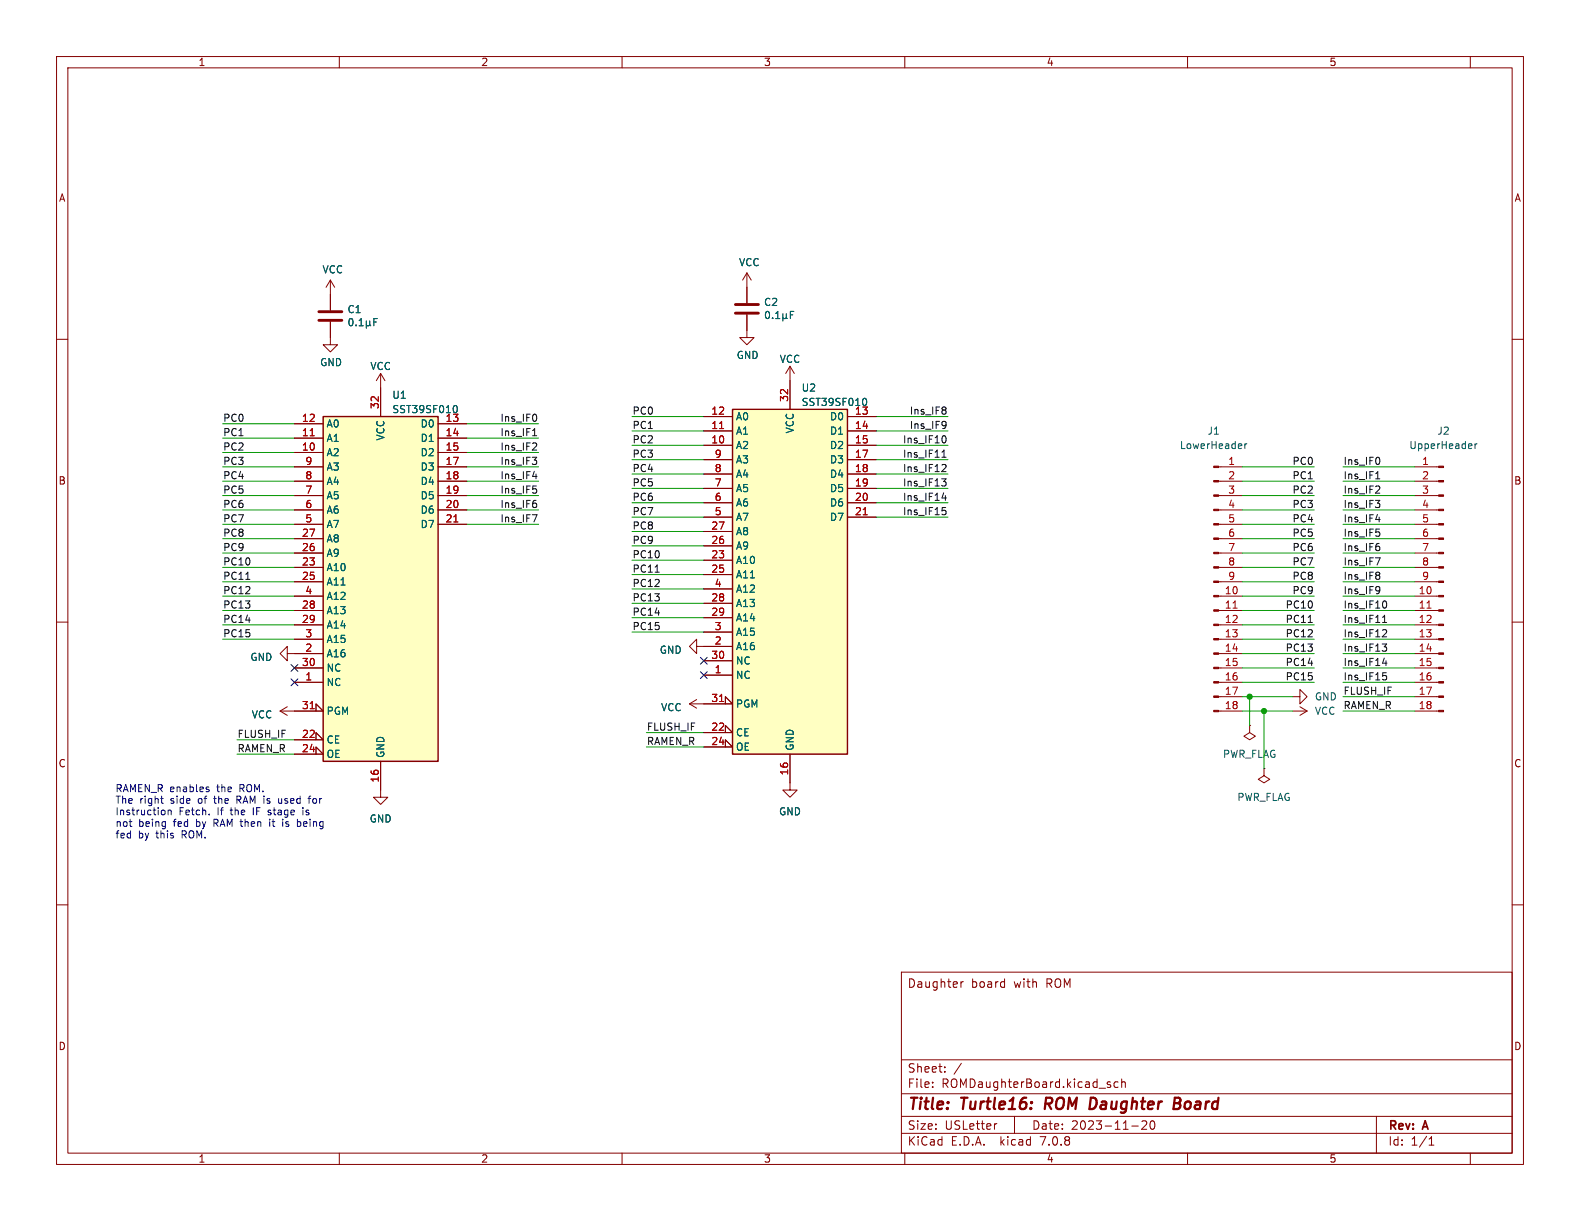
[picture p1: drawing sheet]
<svg xmlns="http://www.w3.org/2000/svg" width="279mm" height="216mm" viewBox="0 0 279 216" stroke-linecap="round" stroke-linejoin="round" font-family="sans-serif">
<g fill="none" stroke="#840000" stroke-width=".18">
<path d="M10 10h259.4v195.9h-259.4zM12 12h255.4v191.9h-255.4zM60 10v2M110 10v2M160 10v2M210 10v2M260 10v2M10 60h2M58.4 56.9v4.1h1.3l-1.3 1.2-1.3-1.2h1.3M58.4 49.5l-.7 1.3M58.4 49.5v5.4M58.4 49.5l.8 1.3"/>
<path d="M132.1 55.6v4.1h1.2l-1.2 1.3-1.3-1.3h1.3M132.1 48.3l-.8 1.2M132.1 48.3v5.3M132.1 48.3l.7 1.2M267.4 60h2M52.1 77.5h5M52.1 74.9h5M67.3 66l-.8 1.3M67.3 66v7.7M67.3 66l.8 1.3M77.5 77.5h5M77.5 74.9h5"/>
<path d="M124.5 78.7h5M124.5 76.2h5M124.5 73.7h5M139.7 64.8v7.6M139.7 64.8l-.8 1.2M139.7 64.8l.8 1.2M149.9 78.7h5M149.9 76.2h5M149.9 73.7h5M52.1 97.8h5M52.1 95.3h5M52.1 92.7h5"/>
<path d="M52.1 90.2h5M52.1 87.6h5M52.1 85.1h5M52.1 82.6h5M52.1 80h5M77.5 92.7h5M77.5 90.2h5M77.5 87.6h5M77.5 85.1h5M77.5 82.6h5M77.5 80h5M124.5 81.3h5"/>
<path d="M124.5 83.8h5M124.5 86.4h5M124.5 88.9h5M124.5 91.4h5M124.5 99.1h5M124.5 96.5h5M124.5 94h5M149.9 81.3h5M149.9 83.8h5M149.9 86.4h5M149.9 88.9h5M149.9 91.4h5"/>
<path d="M215.5 97.8h4.2M215.5 95.3h4.2M215.5 92.7h4.2M215.5 90.2h4.2M215.5 87.6h4.2M215.5 85.1h4.2M215.5 82.6h4.2M250.2 97.8h4.2M250.2 95.3h4.2M250.2 92.7h4.2M250.2 90.2h4.2M250.2 87.6h4.2"/>
<path d="M250.2 85.1h4.2M250.2 82.6h4.2M10 110h2M50.8 115.6v-1.3l-1.3 1.3 1.3 1.2v-1.2h6.3M52.1 118.1h5M52.1 113h5M52.1 110.5h5M52.1 108h5M52.1 105.4h5M52.1 102.9h5M52.1 100.3h5M123.2 114.3v-1.3l-1.3 1.3 1.3 1.3v-1.3h6.3"/>
<path d="M124.5 119.4h5M124.5 101.6h5M124.5 106.7h5M124.5 109.2h5M124.5 111.8h5M124.5 116.8h5M124.5 104.1h5M215.5 118.1h4.2M215.5 115.6h4.2M215.5 113h4.2M215.5 110.5h4.2M215.5 108h4.2"/>
<path d="M215.5 105.4h4.2M215.5 102.9h4.2M215.5 100.3h4.2M250.2 118.1h4.2M250.2 115.6h4.2M250.2 113h4.2M250.2 110.5h4.2M250.2 108h4.2M250.2 105.4h4.2M250.2 102.9h4.2M250.2 100.3h4.2M267.4 110h2"/>
<path d="M49.5 125.7h7.6l-1.2-1.2v1.2M49.5 125.7l1.3 .8M50.8 125l-1.3 .7M52.1 130.8h5l-1.2-1.3v1.3M52.1 133.4h5l-1.2-1.3v1.3M52.1 120.7h5M67.3 134.6v6.4h1.3l-1.3 1.2-1.3-1.2h1.3M121.9 124.5h7.6l-1.2-1.3v1.3M121.9 124.5l1.3 .7M123.2 123.7l-1.3 .8M124.5 129.5h5l-1.2-1.2v1.2M124.5 132.1h5l-1.2-1.3v1.3"/>
<path d="M139.7 133.4v6.3h1.3l-1.3 1.3-1.3-1.3h1.3M215.5 125.7h4.2M215.5 123.2h4.2M215.5 120.7h4.2M221 128.3v1.2l1 .7-1 .6-1-.6 1-.7M221 128.3h.1M223.5 135.9v1.3l1 .6-1 .6-1-.6 1-.6M223.5 135.9h.1M228.6 123.2h1.3v-1.3l1.2 1.3-1.2 1.3v-1.3M228.6 125.7h2.5M229.9 125l1.2 .7M231.1 125.7l-1.2 .8"/>
<path d="M250.2 125.7h4.2M250.2 123.2h4.2M250.2 120.7h4.2M10 160h2M267.4 160h2M159.4 171.9h108v32h-108zM169.9 173.6v1M170.4 173.6l-.3 .1-.2 .2M159.4 197.4h108M159.4 193.4h108M159.4 187.4h108M164.9 192.1v.2"/>
<path d="M164.9 191.4v.1M167.1 189.4v.2M167.1 188.7v.1M170 188l-1.3 1.9M176.3 198.7l-.3 .1M179.4 197.4v3M195.9 191.7l.5 .2v.1v.2l-.5 .1M195.9 191.4h.5M197.7 191.4l-.4-.1-.3 .3v.4l.1 .2h.6M198.4 191.4l.2-.1 .3 .1 .1 .9M198.4 190.8v1.5M200.1 199.1h1.2"/>
<path d="M202.7 198.3v.5l-.8 .9h.9M203.5 198.3a.81 .81 0 0 0 .4 1.4l.2-.2 .1-.4-.1-.8M243.4 197.4v6.5M60 203.9v2M110 203.9v2M159.4 200.4h108M160 203.9v2M210 203.9v2M252.7 202.5h.9M252.7 201.4l.4-.4v1.5M260 203.9v2"/>
</g>
<path d="M185 194.1l-.3 2M192.9 194.1l.8 .1M193.6 195.8l-.5 .3M207.6 195.1h.7M207.8 194.1h.6a.49 .49 0 0 1 .4 .5 .49 .49 0 0 1-.5 .5M208.3 195.1l.3 .1a.58 .58 0 0 1-.3 .9h-.8" fill="none" stroke="#840000" stroke-width=".4"/>
<path d="M56.4 56.6h4.1M56.4 55.1h4.1M130 55.4h4.1M130 53.8h4.1" fill="none" stroke="#840000" stroke-width=".51"/>
<g fill="none" stroke="#006464" stroke-width=".18">
<path d="M61.8 56.5l.2-.2a.68 .68 0 0 1 .4 .7 .68 .68 0 0 1-.4 .6l-.2-.1-.1-.4zM63 57.5v.1M63.5 57.6h.7M63.5 56.7l.4-.4v1.3M64.8 57.4l.2 .2h.2l.2-.2M64.8 56.8v1.2M65.4 57.4l.2 .2M65.4 56.8v.6M66.1 56.9h.4M66.7 56.3h-.6v1.3M135.5 55.1h.2a.68 .68 0 0 1 .4 .6 .68 .68 0 0 1-.4 .6 .84 .84 0 0 1-.2-1.2zM136.6 56.2v.1"/>
<path d="M137.2 56.3h.7M137.2 55.4l.3-.3v1.2M138.4 56.2l.2 .1h.3l.1-.1M138.4 55.5v1.3M139 56.2l.2 .1M139 55.5v.7M139.8 55.7h.4M140.4 55.1h-.6v1.2M80.4 71.7a.69 .69 0 0 1 .3 1.1M152.8 70.4a.69 .69 0 0 1 .3 1.2M220.1 78.5v.8M220.5 78.5l-.4 .2"/>
<path d="M260.8 78.5v.8M261.2 78.5l-.4 .2"/>
</g>
<g fill="#ffffc2" stroke="#ffffc2" stroke-width=".18">
<path d="M129.5 72.4h20.4v61h-20.4z"/>
<path d="M57.1 73.7h20.4v60.9h-20.4z"/>
</g>
<path d="M57.1 73.7h20.4v60.9h-20.4zM129.5 72.4h20.4v61h-20.4z" fill="none" stroke="#840000" stroke-width=".25"/>
<path d="M54.9 77.1h.7M127.2 75.8h.8M80.3 92.3h.7M152.6 91h.8M218 107.5h.8M252.3 107.5h.8M54.9 125.3h.7M127.2 124h.8" fill="none" stroke="#a90000" stroke-width=".18"/>
<g fill="#840000" stroke="#840000" stroke-width=".18">
<path d="M254.4 125.6h.9v.3h-.9z"/>
<path d="M254.4 123.1h.9v.2h-.9z"/>
<path d="M254.4 120.5h.9v.3h-.9z"/>
<path d="M254.4 118h.9v.2h-.9z"/>
<path d="M254.4 115.4h.9v.3h-.9z"/>
<path d="M254.4 112.9h.9v.3h-.9z"/>
<path d="M254.4 110.4h.9v.2h-.9z"/>
<path d="M254.4 107.8h.9v.3h-.9z"/>
<path d="M254.4 105.3h.9v.2h-.9z"/>
<path d="M254.4 102.7h.9v.3h-.9z"/>
<path d="M254.4 100.2h.9v.3h-.9z"/>
<path d="M254.4 97.7h.9v.2h-.9z"/>
<path d="M254.4 95.1h.9v.3h-.9z"/>
<path d="M254.4 92.6h.9v.2h-.9z"/>
<path d="M254.4 90h.9v.3h-.9z"/>
<path d="M254.4 87.5h.9v.3h-.9z"/>
<path d="M254.4 85h.9v.2h-.9z"/>
<path d="M254.4 82.4h.9v.3h-.9z"/>
<path d="M214.6 125.6h.9v.3h-.9z"/>
<path d="M214.6 123.1h.9v.2h-.9z"/>
<path d="M214.6 120.5h.9v.3h-.9z"/>
<path d="M214.6 118h.9v.2h-.9z"/>
<path d="M214.6 115.4h.9v.3h-.9z"/>
<path d="M214.6 112.9h.9v.3h-.9z"/>
<path d="M214.6 110.4h.9v.2h-.9z"/>
<path d="M214.6 107.8h.9v.3h-.9z"/>
<path d="M214.6 105.3h.9v.2h-.9z"/>
<path d="M214.6 102.7h.9v.3h-.9z"/>
<path d="M214.6 100.2h.9v.3h-.9z"/>
<path d="M214.6 97.7h.9v.2h-.9z"/>
<path d="M214.6 95.1h.9v.3h-.9z"/>
<path d="M214.6 92.6h.9v.2h-.9z"/>
<path d="M214.6 90h.9v.3h-.9z"/>
<path d="M214.6 87.5h.9v.3h-.9z"/>
<path d="M214.6 85h.9v.2h-.9z"/>
<path d="M214.6 82.4h.9v.3h-.9z"/>
</g>
<g fill="none" stroke="#0f0f0f" stroke-width=".18">
<path d="M94.2 77h.7M94.8 73.4l.1 .3-.1 .7M94.8 78.4l.1 .2-.1 .3-.7 .7h.8M166.7 79.9l.2-.3v1.3M167 77a.79 .79 0 0 1 0 1.3M167.2 72l.1 .2-.1 .2M167.2 72.6l.1 .2-.1 .4M167.2 74.6a1.07 1.07 0 0 1-.1 1.1M167.3 75.1l-.1 .1M94.1 80.9h.8l-.4 .4M94.1 91h.9l-.6 1.3M94.2 84.2h.8"/>
<path d="M94.2 85.9h.6M94.8 89l.1 .2-.1 .5M94.8 86.5l.1 .2-.1 .4M94.8 81.5v.5M166.5 84.7h.8l-.4 .4 .3 .2 .1 .4-.2 .2h-.4M166.6 80.9h.7M166.6 88.1h.8M166.6 89.7h.6M166.8 82.1l.4 .1 .1 .3-.8 .9h.8M166.8 90.2h.3l.2 .3-.1 .5h-.4M167.2 87.6v.9M243.2 88.5h.8l-.4 .5"/>
<path d="M243.2 98.6h.9l-.6 1.3M243.3 84.7h.7M243.3 91.9h.8M243.3 93.6h.6M243.9 86l.1 .2-.1 .3-.7 .7h.8M243.9 94.1l.1 .2-.1 .5M243.9 81.1v.8M243.9 89.1v.5M243.9 96.7v.5M43.5 102.4h.7M115.9 101.2h.7M231.3 110.1h.8"/>
<path d="M243.9 101.2l.1 .2-.1 .3M243.9 101.8l.1 .2-.1 .4M243.9 103.8a1.07 1.07 0 0 1-.1 1.1M244 104.3l-.1 .1M244.4 113.9h.8l-.4 .5 .3 .1 .1 .4-.2 .2h-.4M244.5 110.1h.7M244.5 117.3h.8M244.5 119h.6M244.6 109.1l.2-.3v1.3M244.7 119.4h.3l.2 .3-.1 .4-.4 .1M244.7 111.3l.4 .1 .1 .3-.8 .9h.8M244.9 106.3a.79 .79 0 0 1 0 1.2"/>
<path d="M245.1 116.8v.9"/>
</g>
<g fill="none" stroke="#0000c2" stroke-width=".18">
<path d="M36.6 139.6h.3l.1 .2-.2 .2h-.2M36.6 139.2h.3M28.4 141.2h.5M28.6 142h.3M28.9 143.2l.3 .3v.3l-.3 .3M29.7 143.4l.2-.2 .3 .1 .1 .8M29.7 143.2v.9M37 144v.1M41.9 141.4h.5M42.4 140.8h-.5v1.2M47.4 144l.1 .1M47.6 143.2l-.2 .2 .2 .3"/>
<path d="M47.7 145.3v.8M49.3 141.9l.1 .1 .4-.1M50 145.3v.8M52.7 145.3h.3l.2 .2-.1 .5-.4 .1M53.6 142.8v.1M53.6 143.2v.9M54.5 141.2h.5M55 140.8l-.4 .2v1"/>
</g>
<g fill="none" stroke="#009600" stroke-width=".18">
<path d="M39.4 74.9h12.7M39.4 77.5h12.7M82.5 74.9h12.7M82.5 77.5h12.7M111.8 73.7h12.7M111.8 78.7h12.7M111.8 76.2h12.7M154.9 73.7h12.7M154.9 78.7h12.7M154.9 76.2h12.7M39.4 97.8h12.7M39.4 95.3h12.7"/>
<path d="M39.4 92.7h12.7M39.4 82.6h12.7M39.4 85.1h12.7M39.4 87.6h12.7M39.4 90.2h12.7M39.4 80h12.7M82.5 92.7h12.7M82.5 82.6h12.7M82.5 85.1h12.7M82.5 87.6h12.7M82.5 90.2h12.7M82.5 80h12.7"/>
<path d="M111.8 81.3h12.7M111.8 86.4h12.7M111.8 88.9h12.7M111.8 94h12.7M111.8 91.4h12.7M111.8 83.8h12.7M111.8 99.1h12.7M111.8 96.5h12.7M154.9 81.3h12.7M154.9 86.4h12.7M154.9 88.9h12.7M154.9 91.4h12.7"/>
<path d="M154.9 83.8h12.7M219.7 97.8h12.7M219.7 95.3h12.7M219.7 92.7h12.7M219.7 82.6h12.7M219.7 85.1h12.7M219.7 87.6h12.7M219.7 90.2h12.7M237.5 97.8h12.7M237.5 95.3h12.7M237.5 92.7h12.7M237.5 82.6h12.7"/>
<path d="M237.5 85.1h12.7M237.5 87.6h12.7M237.5 90.2h12.7M39.4 108h12.7M39.4 113h12.7M39.4 110.5h12.7M39.4 102.9h12.7M39.4 105.4h12.7M39.4 100.3h12.7M111.8 101.6h12.7M111.8 104.1h12.7M111.8 106.7h12.7"/>
<path d="M111.8 109.2h12.7M111.8 111.8h12.7M219.7 115.6h12.7M219.7 118.1h12.7M219.7 108h12.7M219.7 113h12.7M219.7 110.5h12.7M219.7 102.9h12.7M219.7 105.4h12.7M219.7 100.3h12.7M237.5 115.6h12.7M237.5 118.1h12.7"/>
<path d="M237.5 108h12.7M237.5 113h12.7M237.5 110.5h12.7M237.5 102.9h12.7M237.5 105.4h12.7M237.5 100.3h12.7M41.9 133.4h10.2M41.9 130.8h10.2M114.3 132.1h10.2M114.3 129.5h10.2M219.7 120.7h12.7M219.7 123.2h8.9"/>
<path d="M219.7 125.7h8.9M221 123.2v5.1M223.5 125.7v10.2M237.5 120.7h12.7M237.5 123.2h12.7M237.5 125.7h12.7"/>
</g>
<path d="M51.5 117.5l1.2 1.2M52.7 117.5l-1.2 1.2M123.9 118.8l1.2 1.2M123.9 116.2l1.2 1.2M125.1 118.8l-1.2 1.2M125.1 116.2l-1.2 1.2M51.5 120l1.2 1.3M52.7 120l-1.2 1.3" fill="none" stroke="#000084" stroke-width=".18"/>
<g fill="#009600" stroke="#009600" stroke-width=".18">
<circle cx="223.5" cy="125.7" r=".46"/>
<circle cx="221" cy="123.2" r=".46"/>
</g>
<g font-size="2.8" fill="#840000">
<text x="160.4" y="196.8">Title:</text>
<text x="170.1" y="196.8">Turtle16:</text>
<text x="185.6" y="196.8">ROM</text>
<text x="194.3" y="196.8">Daughter</text>
<text x="210" y="196.8">Board</text>
</g>
<g font-size="2.1" fill="#840000">
<text x="160.4" y="174.9">Daughter</text>
<text x="171.7" y="174.9">board</text>
<text x="179.4" y="174.9">with</text>
<text x="185.2" y="174.9">ROM</text>
<text x="160.4" y="189.9">Sheet:</text>
<text x="160.4" y="192.6">File:</text>
<text x="166.5" y="192.6">ROMDaughterBoard.kicad_sch</text>
<text x="160.4" y="202.8">KiCad</text>
<text x="160.4" y="200">Size:</text>
<text x="167.1" y="200">USLetter</text>
<text x="168.1" y="202.8">E.D.A.</text>
<text x="177" y="202.8">kicad</text>
<text x="182.4" y="200">Date:</text>
<text x="184.2" y="202.8">7.0.8</text>
<text x="189.4" y="200">2023-11-20</text>
<text x="245.4" y="200.2">Rev:</text>
<text x="245.4" y="202.8">Id:</text>
<text x="249.5" y="202.8">1/1</text>
<text x="251.8" y="200.2">A</text>
</g>
<g font-size="1.8" fill="#840000">
<text x="35" y="11.9">1</text>
<text x="85" y="11.9">2</text>
<text x="135" y="11.9">3</text>
<text x="185" y="11.9">4</text>
<text x="235" y="11.9">5</text>
<text x="10.3" y="35.9">A</text>
<text x="267.7" y="35.9">A</text>
<text x="10.3" y="85.9">B</text>
<text x="267.7" y="85.9">B</text>
<text x="10.3" y="135.9">C</text>
<text x="267.7" y="135.9">C</text>
<text x="10.3" y="185.9">D</text>
<text x="267.7" y="185.9">D</text>
<text x="35" y="205.8">1</text>
<text x="85" y="205.8">2</text>
<text x="135" y="205.8">3</text>
<text x="185" y="205.8">4</text>
<text x="235" y="205.8">5</text>
</g>
<g font-size="1.8" fill="#006464">
<text x="130.6" y="47.3">VCC</text>
<text x="56.9" y="48.5">VCC</text>
<text x="61.4" y="55.6">C1</text>
<text x="135" y="54.3">C2</text>
<text x="56.5" y="64.9">GND</text>
<text x="65.4" y="65.6">VCC</text>
<text x="130.2" y="63.7">GND</text>
<text x="137.8" y="64.4">VCC</text>
<text x="69.3" y="70.7">U1</text>
<text x="141.7" y="69.4">U2</text>
<text x="141.7" y="72">SST39SF010</text>
<text x="57.7" y="75.8">A0</text>
<text x="68.2" y="78" transform="rotate(-90 68.2 78)">VCC</text>
<text x="69.3" y="73.3">SST39SF010</text>
<text x="74.3" y="75.8">D0</text>
<text x="130" y="77.1">A1</text>
<text x="130" y="74.5">A0</text>
<text x="140.6" y="76.7" transform="rotate(-90 140.6 76.7)">VCC</text>
<text x="146.7" y="74.5">D0</text>
<text x="146.7" y="77.1">D1</text>
<text x="213.4" y="77.1">J1</text>
<text x="254.1" y="77.1">J2</text>
<text x="57.7" y="80.9">A2</text>
<text x="57.7" y="78.3">A1</text>
<text x="57.7" y="83.4">A3</text>
<text x="74.3" y="78.3">D1</text>
<text x="74.3" y="80.9">D2</text>
<text x="74.3" y="83.4">D3</text>
<text x="130" y="79.6">A2</text>
<text x="130" y="82.1">A3</text>
<text x="146.7" y="79.6">D2</text>
<text x="146.7" y="82.1">D3</text>
<text x="208.5" y="79.6">LowerHeader</text>
<text x="249.1" y="79.6">UpperHeader</text>
<text x="57.7" y="88.5">A5</text>
<text x="57.7" y="86">A4</text>
<text x="74.3" y="86">D4</text>
<text x="74.3" y="88.5">D5</text>
<text x="130" y="89.8">A6</text>
<text x="130" y="87.2">A5</text>
<text x="130" y="84.7">A4</text>
<text x="146.7" y="84.7">D4</text>
<text x="146.7" y="87.2">D5</text>
<text x="146.7" y="89.8">D6</text>
<text x="57.7" y="93.6">A7</text>
<text x="57.7" y="91">A6</text>
<text x="74.3" y="91">D6</text>
<text x="74.3" y="93.6">D7</text>
<text x="130" y="94.8">A8</text>
<text x="130" y="92.3">A7</text>
<text x="146.7" y="92.3">D7</text>
<text x="57.7" y="101.2">A10</text>
<text x="57.7" y="98.7">A9</text>
<text x="57.7" y="96.1">A8</text>
<text x="130" y="99.9">A10</text>
<text x="130" y="97.4">A9</text>
<text x="57.7" y="103.7">A11</text>
<text x="57.7" y="106.3">A12</text>
<text x="130" y="102.5">A11</text>
<text x="130" y="107.5">A13</text>
<text x="130" y="105">A12</text>
<text x="57.7" y="108.8">A13</text>
<text x="57.7" y="111.4">A14</text>
<text x="57.7" y="113.9">A15</text>
<text x="130" y="110.1">A14</text>
<text x="130" y="112.6">A15</text>
<text x="44.2" y="117.1">GND</text>
<text x="57.7" y="116.4">A16</text>
<text x="57.7" y="119">NC</text>
<text x="116.6" y="115.8">GND</text>
<text x="130" y="115.2">A16</text>
<text x="130" y="117.7">NC</text>
<text x="57.7" y="121.5">NC</text>
<text x="116.8" y="126">VCC</text>
<text x="130" y="120.2">NC</text>
<text x="130" y="125.3">PGM</text>
<text x="232.4" y="124.1">GND</text>
<text x="44.4" y="127.2">VCC</text>
<text x="57.7" y="131.7">CE</text>
<text x="57.7" y="126.6">PGM</text>
<text x="130" y="130.4">CE</text>
<text x="232.4" y="126.6">VCC</text>
<text x="57.7" y="134.2">OE</text>
<text x="68.2" y="134.1" transform="rotate(-90 68.2 134.1)">GND</text>
<text x="130" y="132.9">OE</text>
<text x="140.6" y="132.8" transform="rotate(-90 140.6 132.8)">GND</text>
<text x="216.2" y="134.2">PWR_FLAG</text>
<text x="218.7" y="141.8">PWR_FLAG</text>
<text x="65.3" y="145.6">GND</text>
<text x="137.7" y="144.4">GND</text>
</g>
<g font-size="1.8" fill="#a90000">
<text x="139.4" y="71.2" transform="rotate(-90 139.4 71.2)">32</text>
<text x="53.3" y="77.2">11</text>
<text x="53.3" y="74.7">12</text>
<text x="67.1" y="72.4" transform="rotate(-90 67.1 72.4)">32</text>
<text x="78.7" y="74.7">13</text>
<text x="78.7" y="77.2">14</text>
<text x="125.7" y="75.9">11</text>
<text x="125.7" y="73.4">12</text>
<text x="151.1" y="73.4">13</text>
<text x="151.1" y="75.9">14</text>
<text x="53.3" y="79.8">10</text>
<text x="53.9" y="82.3">9</text>
<text x="78.7" y="79.8">15</text>
<text x="78.7" y="82.3">17</text>
<text x="125.7" y="78.5">10</text>
<text x="126.3" y="83.6">8</text>
<text x="126.3" y="81">9</text>
<text x="151.1" y="78.5">15</text>
<text x="151.1" y="81">17</text>
<text x="151.1" y="83.6">18</text>
<text x="217.1" y="82.3">1</text>
<text x="251.4" y="82.3">1</text>
<text x="53.9" y="89.9">6</text>
<text x="53.9" y="87.4">7</text>
<text x="53.9" y="84.8">8</text>
<text x="78.7" y="84.8">18</text>
<text x="78.7" y="87.4">19</text>
<text x="78.7" y="89.9">20</text>
<text x="126.3" y="88.6">6</text>
<text x="126.3" y="86.1">7</text>
<text x="151.1" y="86.1">19</text>
<text x="151.1" y="88.6">20</text>
<text x="217.1" y="84.8">2</text>
<text x="217.1" y="87.4">3</text>
<text x="217.1" y="89.9">4</text>
<text x="251.4" y="84.8">2</text>
<text x="251.4" y="87.4">3</text>
<text x="251.4" y="89.9">4</text>
<text x="53.3" y="95">27</text>
<text x="53.9" y="92.5">5</text>
<text x="78.7" y="92.5">21</text>
<text x="125.7" y="93.7">27</text>
<text x="126.3" y="91.2">5</text>
<text x="151.1" y="91.2">21</text>
<text x="217.1" y="92.5">5</text>
<text x="217.1" y="95">6</text>
<text x="251.4" y="92.5">5</text>
<text x="251.4" y="95">6</text>
<text x="53.3" y="100.1">23</text>
<text x="53.3" y="97.5">26</text>
<text x="125.7" y="98.8">23</text>
<text x="125.7" y="101.3">25</text>
<text x="125.7" y="96.3">26</text>
<text x="217.1" y="97.5">7</text>
<text x="217.1" y="100.1">8</text>
<text x="251.4" y="97.5">7</text>
<text x="251.4" y="100.1">8</text>
<text x="53.3" y="102.6">25</text>
<text x="53.3" y="107.7">28</text>
<text x="53.9" y="105.2">4</text>
<text x="125.7" y="106.4">28</text>
<text x="126.3" y="103.9">4</text>
<text x="216.5" y="105.2">10</text>
<text x="216.5" y="107.7">11</text>
<text x="217.1" y="102.6">9</text>
<text x="250.8" y="105.2">10</text>
<text x="250.8" y="107.7">11</text>
<text x="251.4" y="102.6">9</text>
<text x="53.3" y="110.2">29</text>
<text x="53.9" y="112.8">3</text>
<text x="125.7" y="109">29</text>
<text x="126.3" y="111.5">3</text>
<text x="216.5" y="110.2">12</text>
<text x="216.5" y="112.8">13</text>
<text x="250.8" y="110.2">12</text>
<text x="250.8" y="112.8">13</text>
<text x="53.3" y="117.9">30</text>
<text x="53.9" y="115.3">2</text>
<text x="125.7" y="116.6">30</text>
<text x="126.3" y="119.1">1</text>
<text x="126.3" y="114">2</text>
<text x="216.5" y="115.3">14</text>
<text x="216.5" y="117.9">15</text>
<text x="250.8" y="115.3">14</text>
<text x="250.8" y="117.9">15</text>
<text x="53.3" y="125.5">31</text>
<text x="53.9" y="120.4">1</text>
<text x="125.7" y="124.2">31</text>
<text x="216.5" y="120.4">16</text>
<text x="216.5" y="122.9">17</text>
<text x="216.5" y="125.5">18</text>
<text x="250.8" y="120.4">16</text>
<text x="250.8" y="122.9">17</text>
<text x="250.8" y="125.5">18</text>
<text x="53.3" y="130.6">22</text>
<text x="125.7" y="129.3">22</text>
<text x="125.7" y="131.8">24</text>
<text x="53.3" y="133.1">24</text>
<text x="139.4" y="137.2" transform="rotate(-90 139.4 137.2)">16</text>
<text x="67.1" y="138.5" transform="rotate(-90 67.1 138.5)">16</text>
</g>
<g font-size="1.8" fill="#0f0f0f">
<text x="39.4" y="74.7">PC0</text>
<text x="39.4" y="77.2">PC1</text>
<text x="88.4" y="74.7">Ins_IF0</text>
<text x="88.4" y="77.2">Ins_IF1</text>
<text x="111.8" y="75.9">PC1</text>
<text x="111.8" y="73.4">PC0</text>
<text x="160.8" y="73.4">Ins_IF8</text>
<text x="160.8" y="75.9">Ins_IF9</text>
<text x="39.4" y="82.3">PC3</text>
<text x="39.4" y="79.7">PC2</text>
<text x="88.4" y="82.3">Ins_IF3</text>
<text x="88.4" y="79.7">Ins_IF2</text>
<text x="111.8" y="83.6">PC4</text>
<text x="111.8" y="81">PC3</text>
<text x="111.8" y="78.5">PC2</text>
<text x="159.6" y="78.5">Ins_IF10</text>
<text x="159.6" y="81">Ins_IF11</text>
<text x="159.6" y="83.6">Ins_IF12</text>
<text x="228.5" y="82.3">PC0</text>
<text x="237.5" y="82.3">Ins_IF0</text>
<text x="39.4" y="87.4">PC5</text>
<text x="39.4" y="89.9">PC6</text>
<text x="39.4" y="84.8">PC4</text>
<text x="88.4" y="89.9">Ins_IF6</text>
<text x="88.4" y="87.4">Ins_IF5</text>
<text x="88.4" y="84.8">Ins_IF4</text>
<text x="111.8" y="88.6">PC6</text>
<text x="111.8" y="86.1">PC5</text>
<text x="159.6" y="86.1">Ins_IF13</text>
<text x="159.6" y="88.6">Ins_IF14</text>
<text x="228.5" y="89.9">PC3</text>
<text x="228.5" y="87.4">PC2</text>
<text x="228.5" y="84.8">PC1</text>
<text x="237.5" y="84.8">Ins_IF1</text>
<text x="237.5" y="89.9">Ins_IF3</text>
<text x="237.5" y="87.4">Ins_IF2</text>
<text x="39.4" y="92.4">PC7</text>
<text x="39.4" y="95">PC8</text>
<text x="88.4" y="92.4">Ins_IF7</text>
<text x="111.8" y="93.7">PC8</text>
<text x="111.8" y="91.2">PC7</text>
<text x="159.6" y="91.2">Ins_IF15</text>
<text x="228.5" y="92.4">PC4</text>
<text x="228.5" y="95">PC5</text>
<text x="237.5" y="92.4">Ins_IF4</text>
<text x="237.5" y="95">Ins_IF5</text>
<text x="39.4" y="100.1">PC10</text>
<text x="39.4" y="97.5">PC9</text>
<text x="111.8" y="98.8">PC10</text>
<text x="111.8" y="96.3">PC9</text>
<text x="111.8" y="101.3">PC11</text>
<text x="228.5" y="97.5">PC6</text>
<text x="228.5" y="100.1">PC7</text>
<text x="237.5" y="97.5">Ins_IF6</text>
<text x="237.5" y="100.1">Ins_IF7</text>
<text x="39.4" y="107.7">PC13</text>
<text x="39.4" y="105.1">PC12</text>
<text x="39.4" y="102.6">PC11</text>
<text x="111.8" y="106.4">PC13</text>
<text x="111.8" y="103.9">PC12</text>
<text x="227.2" y="107.7">PC10</text>
<text x="228.5" y="105.1">PC9</text>
<text x="228.5" y="102.6">PC8</text>
<text x="237.5" y="102.6">Ins_IF8</text>
<text x="237.5" y="105.1">Ins_IF9</text>
<text x="237.5" y="107.7">Ins_IF10</text>
<text x="39.4" y="110.2">PC14</text>
<text x="39.4" y="112.8">PC15</text>
<text x="111.8" y="111.5">PC15</text>
<text x="111.8" y="109">PC14</text>
<text x="227.2" y="112.8">PC12</text>
<text x="227.2" y="110.2">PC11</text>
<text x="237.5" y="112.8">Ins_IF12</text>
<text x="237.5" y="110.2">Ins_IF11</text>
<text x="227.2" y="117.8">PC14</text>
<text x="227.2" y="115.3">PC13</text>
<text x="237.5" y="117.8">Ins_IF14</text>
<text x="237.5" y="115.3">Ins_IF13</text>
<text x="227.2" y="120.4">PC15</text>
<text x="237.5" y="125.5">RAMEN_R</text>
<text x="237.5" y="122.9">FLUSH_IF</text>
<text x="237.5" y="120.4">Ins_IF15</text>
<text x="41.9" y="130.5">FLUSH_IF</text>
<text x="114.3" y="131.8">RAMEN_R</text>
<text x="114.3" y="129.3">FLUSH_IF</text>
<text x="41.9" y="133.1">RAMEN_R</text>
</g>
<g font-size="1.8" fill="#0000c2">
<text x="20.3" y="140.2">RAMEN_R enables</text>
<text x="20.3" y="142.2">The</text>
<text x="24.7" y="142.2">right</text>
<text x="30.3" y="142.2">side</text>
<text x="35.3" y="142.2">of</text>
<text x="38.4" y="142.2">the</text>
<text x="38.5" y="140.2">the</text>
<text x="42.5" y="142.2">RAM is</text>
<text x="42.6" y="140.2">ROM.</text>
<text x="50.3" y="142.2">used</text>
<text x="55.9" y="142.2">for</text>
<text x="20.3" y="144.3">Instruction</text>
<text x="20.3" y="146.3">not</text>
<text x="20.3" y="148.3">fed</text>
<text x="24.5" y="148.3">by</text>
<text x="24.5" y="146.3">being</text>
<text x="27.7" y="148.3">this</text>
<text x="30.8" y="146.3">fed</text>
<text x="31.7" y="144.3">Fetch.</text>
<text x="32.4" y="148.3">ROM.</text>
<text x="35" y="146.3">by</text>
<text x="38.2" y="146.3">RAM then</text>
<text x="38.6" y="144.3">If</text>
<text x="41.1" y="144.3">the</text>
<text x="45.2" y="144.3">IF</text>
<text x="48.1" y="144.3">stage</text>
<text x="48.5" y="146.3">it</text>
<text x="51" y="146.3">is</text>
<text x="53.8" y="146.3">being</text>
<text x="54.4" y="144.3">is</text>
</g>
</svg>
